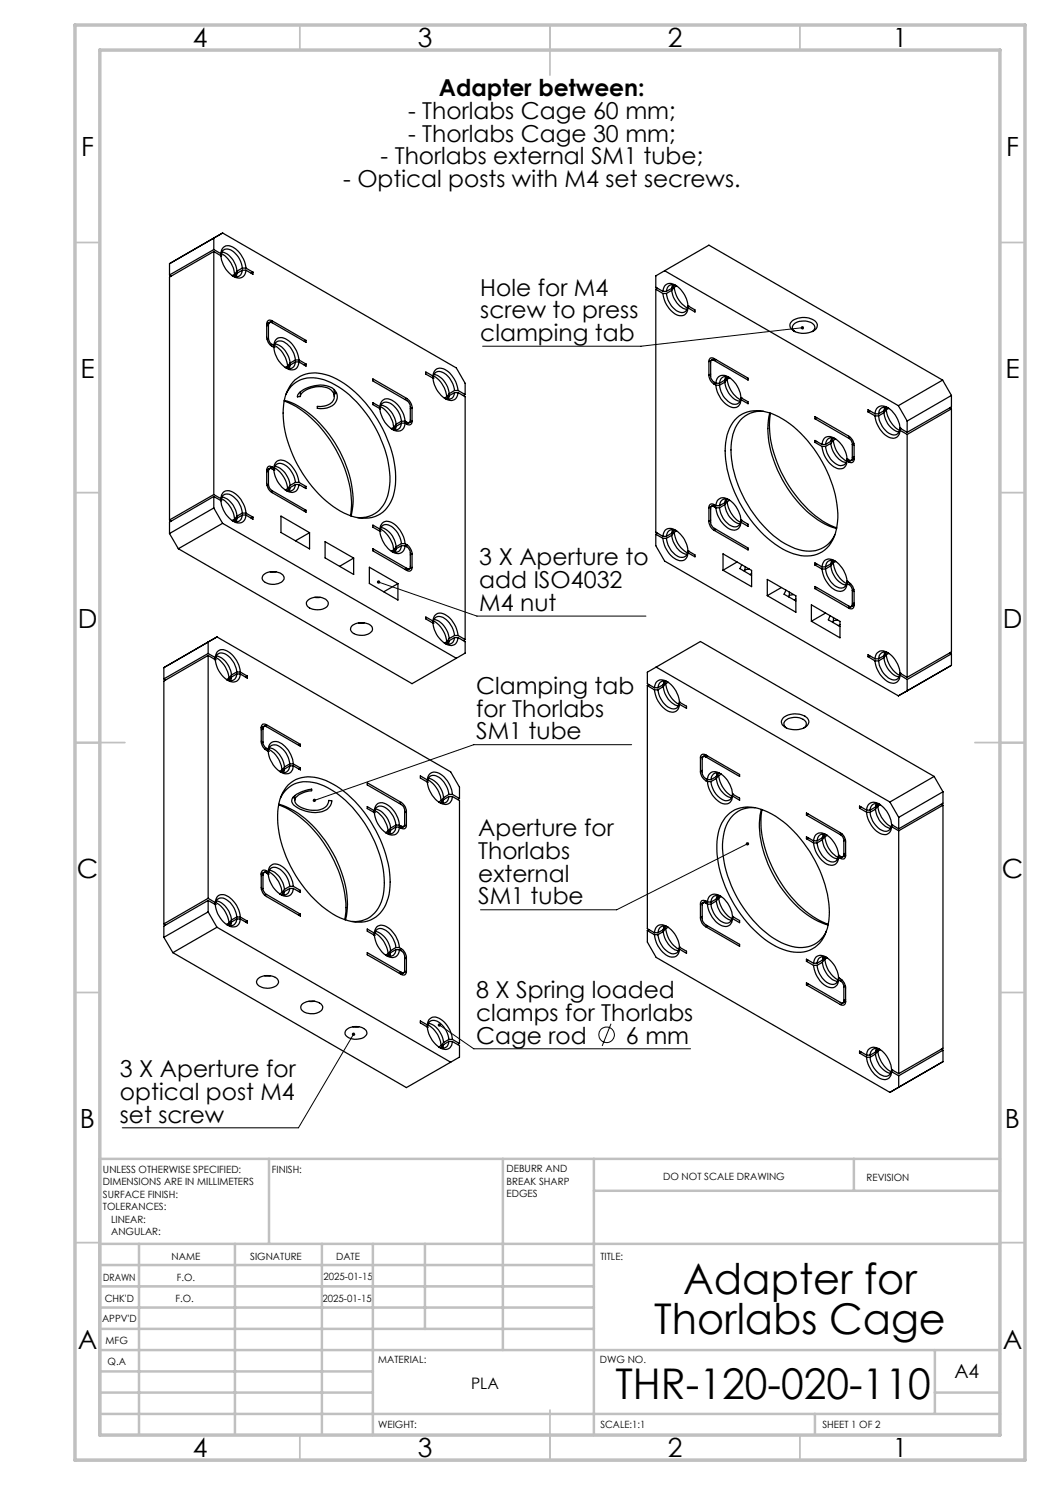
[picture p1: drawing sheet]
<svg xmlns="http://www.w3.org/2000/svg" width="210mm" height="297mm" viewBox="0 0 210 297" stroke-linecap="round" stroke-linejoin="round" font-family="sans-serif">
<g fill="none" stroke="#000" stroke-width=".25">
<path d="M33.9 55v-2.3l10.6-6.1 46.8 27 1.7 3.1v2.2M33.9 55l.4 .2M42.8 47.6v2.3M42.8 50.3v48.6M42.8 50.3l1.4 .8M42.8 49.9l1.4 .8M42.8 50.3l-8.9 5.1v48.6M42.8 49.9l-8.9 5.1M44.2 51.1a5.1 5.1 0 0 0 3.4 4.5 1.42 1.42 0 0 0 1.6-1.6M44.2 50.7a1.54 1.54 0 0 1 .9-1.5 1.54 1.54 0 0 1 1.7 .4 5.8 5.8 0 0 1 2.4 4M44.2 51.1h.1M44.2 51.1a1.33 1.33 0 0 1 .8-1.3 1.33 1.33 0 0 1 1.5 .4 4.8 4.8 0 0 1 2 3.4"/>
<path d="M44.2 50.7v.4M44.2 50.7a5.5 5.5 0 0 1 2.7 4.2M44.3 50.4a4.2 4.2 0 0 1 3.1 3.8M46.9 55.2v.1M46.9 55.2l-.1 .1M46.9 54.9l-.5 .2M47.4 54.6l-.2 .7M47.4 54.6l-.5 .6M47.4 54.2l-.5 .7M48.5 54a1.28 1.28 0 0 1-2 1.2M48.5 54h.7M48.5 54l-1.1 .6"/>
<path d="M48.5 53.6h.7M48.5 53.6l-1.1 .6M49.2 54l1.4 .9v-.5M49.2 53.6l1.4 .8M50.6 54.4l-.4 .2M131.2 57.9v48.5l1.4 .9M131.2 57.9l1.4 .8M131.5 57.6l-.3 .3M132.6 58.7a5.2 5.2 0 0 0 3.4 4.4 1.42 1.42 0 0 0 1.6-1.5M132.6 58.3a1.54 1.54 0 0 1 .9-1.5 1.54 1.54 0 0 1 1.8 .3 5.4 5.4 0 0 1 2.3 4.1M132.6 58.3l-1.4-.8v-2.3l10.6-6.2 46.7 27M132.6 58.3h.7"/>
<path d="M132.6 58.7h.7M132.9 54.1l46.8 27M133.3 58.7a4.3 4.3 0 0 0 3 3.8 1.19 1.19 0 0 0 1.3-1.3M134.3 58.1a4.3 4.3 0 0 0 3 3.8h.1M134.3 57.7l-1 .6M134.3 58.1l-1 .6M134.5 56.9l-.2 .8M134.8 57.5a5.3 5.3 0 0 0 2.7 4.1M134.8 57l-.5 .7M134.8 57.5l-.5 .6M134.9 57h-.1M135.3 57.1a1.25 1.25 0 0 0-1.4 0 1.25 1.25 0 0 0-.6 1.2"/>
<path d="M135.3 57.2l-.5 .3M53.3 64.8v2.6a2.36 2.36 0 0 0 1.5 2.1M53.7 65a.46 .46 0 0 1 .2-.5 .46 .46 0 0 1 .5 .1l6.8 3.9v-.4M53.7 67.7a1.52 1.52 0 0 0 .7 1.2M53.7 65v2.7M53.7 67.7l-.3 .1M53.7 65l-.4 .2M53.9 64.5l-.6 .3M54.4 64.2a.66 .66 0 0 0-.7-.1 .66 .66 0 0 0-.4 .7M54.4 64.2l6.8 3.9M54.4 68.9l.4 .2M54.4 68.9l-.3 .2"/>
<path d="M54.4 64.2l-1.1 .6M54.8 69.5a5.1 5.1 0 0 0 3.4 4.5 1.42 1.42 0 0 0 1.6-1.6M54.8 69.1a1.45 1.45 0 0 1 .7-1.4 1.45 1.45 0 0 1 1.6 .1 5.5 5.5 0 0 1 2.7 4.2M54.8 69.5h.1M54.8 69.5a1.31 1.31 0 0 1 .8-1.3 1.31 1.31 0 0 1 1.5 .4 4.8 4.8 0 0 1 2 3.4M54.8 69.1v.4M54.9 69.1a5.3 5.3 0 0 1 2.6 4.1M55 68.8a4.2 4.2 0 0 1 3 3.8M57.2 78.8a5.6 5.6 0 0 1 6.9-3 18 18 0 0 1 9.7 7.7 22.1 22.1 0 0 1 4.1 13.5 6.5 6.5 0 0 1-4.1 6.3l-1.2 .2h-1.2M57.5 73.6v.1M57.5 73.6l-.1 .1M57.5 73.2l-.5 .3"/>
<path d="M58 73l-.2 .7M58 73l-.5 .6M58 72.6l-.5 .6M59 76a6.9 6.9 0 0 1 7.6-.5 23.8 23.8 0 0 1 11.5 14.1 16 16 0 0 1 .3 10.2 6.1 6.1 0 0 1-8.1 3.4 21.3 21.3 0 0 1-10.8-10.3 19.7 19.7 0 0 1-2.5-13.5l.8-1.9zM59.1 72.4a1.26 1.26 0 0 1-.6 1.2 1.26 1.26 0 0 1-1.4-.1M59.1 72.4h.7M59.1 72.4l-1.1 .6M59.1 72h.7M59.1 72l-1.1 .6M59.8 78.7a6.3 6.3 0 0 1 6.6-1.2 2.17 2.17 0 0 1 1 2.4 2.17 2.17 0 0 1-2 1.7l-1.9 .1v-.4a3 3 0 0 0 3.3-1.5 2.01 2.01 0 0 0-1.9-2.4 4.9 4.9 0 0 0-4.8 1.6v.3l-.6 .1zM59.8 72.4l1.4 .8v-.4M59.8 72l1.4 .8"/>
<path d="M60.1 78.3v1M61.2 68.1l-.3 .2M61.2 72.8l-.3 .2M66.9 77.9v1.4M67.2 78.5l-.3 .4M81.4 79.7a2.48 2.48 0 0 1 1 1.9M81.4 79.7l-6.8-3.9v.4l6.8 3.9a1.6 1.6 0 0 1 .7 1.2v2.7a.44 .44 0 0 1-.3 .5 .44 .44 0 0 1-.4 0M81.4 79.7l-.4 .2M86.6 75.2a1.53 1.53 0 0 1 .9-1.5 1.53 1.53 0 0 1 1.8 .4 5.8 5.8 0 0 1 2.3 4M86.6 75.6a5.1 5.1 0 0 0 3.4 4.5 1.42 1.42 0 0 0 1.6-1.6M86.6 75.6h.1M86.6 75.6a1.31 1.31 0 0 1 .8-1.3 1.31 1.31 0 0 1 1.5 .4 5 5 0 0 1 2 3.4"/>
<path d="M86.6 75.2l-1.4-.8v.4l1.4 .8M86.6 75.2v.4M86.7 75.2a5.3 5.3 0 0 1 2.7 4.1M86.8 74.9a4.2 4.2 0 0 1 3.1 3.8M89.4 79.8h-.1M89.4 79.3l-.5 .3M89.9 79.1l-.3 .8M89.9 79.1l-.5 .7M89.9 78.7l-.5 .6M90.9 78.5a1.27 1.27 0 0 1-.6 1.2 1.27 1.27 0 0 1-1.4 0M90.9 78.5l-1 .6M90.9 78.5h.7"/>
<path d="M90.9 78.1h.7M90.9 78.1l-1 .6M91.6 78.5l1.4 .8v48.6M91.6 78.1l1.4 .8M93 78.9l-.3 .2M137.6 61.2h.1M137.6 61.2l1.4 .8v.4l-1.4-.8M137.6 61.2v.4M141.8 75a2.11 2.11 0 0 0 1 1.8M141.8 72.3v2.7M142.1 74.8l-.3 .2M142.8 72.1a.44 .44 0 0 0-.5 0 .44 .44 0 0 0-.2 .4v2.7a1.69 1.69 0 0 0 1.1 1.5"/>
<path d="M142.8 71.7a.63 .63 0 0 0-.7-.1 .63 .63 0 0 0-.3 .7M142.8 71.7l6.8 3.9v.4l-6.8-3.9M142.8 76.8l.4 .2M142.8 71.7l-1 .6M142.9 71.8l-.6 .3M143.2 77a5.1 5.1 0 0 0 3.4 4.5 1.42 1.42 0 0 0 1.6-1.6M143.2 76.7a1.54 1.54 0 0 1 .9-1.6 1.54 1.54 0 0 1 1.8 .4 5.7 5.7 0 0 1 2.3 4M143.2 76.7h.7M143.2 77h.7M143.2 71.9l-.4 .2M143.2 76.7l-.4 .1M143.9 77a4.2 4.2 0 0 0 3 3.9l.6-.1 .4-.3 .3-1"/>
<path d="M145 76.4a4.3 4.3 0 0 0 3 3.9M145 76l-1.1 .7M145 76.4l-1.1 .6M145.1 75.3l-.1 .7M145.5 75.8a5.3 5.3 0 0 0 2.6 4.2M145.5 75.3v.1M145.5 75.4l-.5 .6M145.5 75.8l-.5 .6M145.5 75.4h.1M145.9 75.5a1.24 1.24 0 0 0-1.4-.1 1.24 1.24 0 0 0-.6 1.3M145.9 75.6l-.4 .2M148.2 79.5h.1"/>
<path d="M148.2 79.5l1.4 .9v.3l-1.4-.8M148.2 79.5v.4M158.3 64.3a3.8 3.8 0 0 1 5 .2 1.23 1.23 0 0 1-.9 1.8 3.7 3.7 0 0 1-4.3-.8l-.1-.2a.96 .96 0 0 1 .3-1zM159 66.3a.97 .97 0 0 1-.5-1 .97 .97 0 0 1 .7-.8 3.2 3.2 0 0 1 3.6 .5 .94 .94 0 0 1-.3 1.3M188.5 76l-8.8 5.1M188.5 76l1.8 3.1M190.3 79.1l-8.9 5.1M190.3 79.1v2.3l-8.9 5.1M42.8 99.3v2.3M42.8 99.3l1.4 .8M42.8 98.9l1.4 .8M42.8 99.3l-8.9 5.1v2.3"/>
<path d="M42.8 98.9l-8.9 5.1M44.2 99.7a1.46 1.46 0 0 1 .7-1.4 1.46 1.46 0 0 1 1.6 .1 5.3 5.3 0 0 1 2.7 4.2M44.2 99.7v.4M44.2 99.7a5.3 5.3 0 0 1 2.7 4.1M44.3 99.4a4.2 4.2 0 0 1 3.1 3.8M53.3 94v2.7a2.25 2.25 0 0 0 1.1 1.8l6.8 3.9v-.3M53.7 96.9a1.52 1.52 0 0 0 .7 1.2M53.7 94.2v2.7M53.7 96.9l-.3 .2M53.7 94.2l-.4 .2M53.9 93.7l-.6 .4M54.4 93.4a.67 .67 0 0 0-.7-.1 .67 .67 0 0 0-.4 .7"/>
<path d="M54.4 93.4l.4 .2M54.4 98.1l6.8 4M54.4 98.1l-.3 .2M54.4 93.4l-1.1 .6M54.8 94a5.1 5.1 0 0 0 3.4 4.5 1.42 1.42 0 0 0 1.6-1.6M54.8 93.6a1.53 1.53 0 0 1 .9-1.5 1.53 1.53 0 0 1 1.8 .4 5.8 5.8 0 0 1 2.3 4M54.8 94l-.4-.2a.44 .44 0 0 0-.5-.1 .44 .44 0 0 0-.2 .5M54.8 94h.1M54.8 94a1.31 1.31 0 0 1 .8-1.3 1.31 1.31 0 0 1 1.5 .4 5 5 0 0 1 2 3.4M54.8 93.6v.4M54.9 93.6a5.5 5.5 0 0 1 2.6 4.1M55 93.3a4.2 4.2 0 0 1 3 3.8"/>
<path d="M56.8 80.2a21.4 21.4 0 0 1 10.9 10.7 19.6 19.6 0 0 1 2.4 12.2M56.9 80.1a17.3 17.3 0 0 1 8.9 6.8 22.3 22.3 0 0 1 4.8 14.4l-.4 1.9M57.5 98.1v.1M57.5 98.1l-.1 .1M57.5 97.7l-.5 .3M58 97.5l-.2 .7M58 97.5l-.5 .6M58 97.1l-.5 .6M59.1 96.9a1.28 1.28 0 0 1-2 1.1M59.1 96.9h.7M59.1 96.9l-1.1 .6M59.1 96.5h.7"/>
<path d="M59.1 96.5l-1.1 .6M59.8 96.9l1.4 .8v-.4M59.8 96.5l1.4 .8M61.2 97.3l-.3 .2M76 81.3a1.54 1.54 0 0 1 .9-1.5 1.54 1.54 0 0 1 1.8 .4 5.8 5.8 0 0 1 2.3 4M76 81.7a5.1 5.1 0 0 0 3.4 4.5 1.42 1.42 0 0 0 1.6-1.6M76 81.7a1.33 1.33 0 0 1 .8-1.2 1.33 1.33 0 0 1 1.5 .3 4.8 4.8 0 0 1 2 3.4M76 81.3l-1.4-.8v.4l1.4 .8M76 81.3v.5M76.1 81.3a5.3 5.3 0 0 1 2.6 4.2M76.2 81a4.2 4.2 0 0 1 3 3.8M78.7 85.9h.1"/>
<path d="M78.7 85.5l-.5 .2M79.2 85.3l-.1 .7M79.2 85.3l-.5 .6M79.2 84.8l-.5 .7M80.3 84.6a1.28 1.28 0 0 1-.6 1.2 1.28 1.28 0 0 1-1.4 0M80.3 84.6h.7M80.3 84.6l-1.1 .7M80.3 84.2h.7M80.3 84.2l-1.1 .6M81 84.6l.4 .2M81 84.2l.4 .3M81.4 84.5l-.4 .2"/>
<path d="M81.8 84.5l-.5 .3M82.4 84.2a.65 .65 0 0 1-.3 .7 .65 .65 0 0 1-.7-.1M82.4 81.6v2.6M82.4 84.2l-1 .6M82.4 81.6l-.3 .1M145.1 99.8l-.1 .7M145.5 99.8v.1M145.5 99.9l-.5 .6M145.5 99.9h.1M147.4 83.5a6.9 6.9 0 0 1 7.6-.5 23.5 23.5 0 0 1 11.2 13.2 16.4 16.4 0 0 1 .6 11.2 6 6 0 0 1-8.1 3.4 21.2 21.2 0 0 1-10.8-10.3 19.7 19.7 0 0 1-2.5-13.5l.8-1.9zM152.7 82.3a5.8 5.8 0 0 0-6.3 5.3 19.6 19.6 0 0 0 3.2 13.4 19.3 19.3 0 0 0 10.1 8.9 5.7 5.7 0 0 0 7.3-2.9M154 82.6a17.9 17.9 0 0 0 2 12.3 21 21 0 0 0 10.4 10.5l.9 .3"/>
<path d="M154.1 82.7a21.7 21.7 0 0 0 4.3 15.3 19.6 19.6 0 0 0 9 7.6M163 83.7v-.4l6.8 3.9a2.23 2.23 0 0 1 1 1.9v2.7M163 83.7l6.8 4M163 88.5v-.4l1.4 .8M163 88.5l1.4 .8M163.3 83.5l-.3 .2M163.3 88.3l-.3 .2M164.4 88.9a1.46 1.46 0 0 1 .7-1.4 1.46 1.46 0 0 1 1.6 .1 5.3 5.3 0 0 1 2.7 4.2M164.4 89.3a5.2 5.2 0 0 0 3.4 4.5 1.42 1.42 0 0 0 1.6-1.6M164.4 88.9h.7M164.4 89.3h.7M165.1 89.3a4.3 4.3 0 0 0 3 3.8h.3a1.24 1.24 0 0 0 1-1.3"/>
<path d="M166.2 88.7a4.3 4.3 0 0 0 3 3.8M166.2 88.3l-1.1 .6M166.2 88.7l-1.1 .6M166.4 87.6l-.2 .7M166.7 88.1a5.3 5.3 0 0 0 2.6 4.1M166.7 87.7l-.5 .6M166.7 88.1l-.5 .6M166.7 87.6v.1M166.8 87.6l-.1 .1M167.1 87.8a1.25 1.25 0 0 0-1.4-.1 1.25 1.25 0 0 0-.6 1.2M167.1 87.8l-.4 .3M169.4 91.8h.1"/>
<path d="M169.4 92.2l.4 .2M169.4 91.8v.4M169.8 87.7a1.38 1.38 0 0 1 .7 1.2M170.1 87.5l-.3 .2M170.5 91.6a.43 .43 0 0 1-.2 .4 .43 .43 0 0 1-.5 0l-.4-.2M170.5 88.9v2.7M170.8 88.7l-.3 .2M170.8 91.8a.64 .64 0 0 1-.3 .7 .64 .64 0 0 1-.7-.1M170.8 91.7l-.5 .3M170.8 91.4l-.3 .2M170.8 91.8l-1 .6M173.6 82.4v-.5l1.4 .9"/>
<path d="M173.6 82.4l1.4 .8M174 82.2l-.4 .2M175 82.8a1.54 1.54 0 0 1 1-1.6 1.54 1.54 0 0 1 1.7 .4 5.8 5.8 0 0 1 2.3 4.1M175 83.2a5.1 5.1 0 0 0 3.4 4.4 1.42 1.42 0 0 0 1.6-1.5M175 82.8h.7M175 83.2h.7M175.7 83.2a4.3 4.3 0 0 0 3 3.8 1.23 1.23 0 0 0 1.3-1.3M176.8 82.5a4.3 4.3 0 0 0 3 3.9M176.8 82.2l-1.1 .6M176.8 82.5l-1.1 .7M177 81.4l-.2 .8M177.3 81.9a5.3 5.3 0 0 0 2.7 4.2"/>
<path d="M177.3 81.6l-.5 .6M177.3 81.5v.1M177.3 81.9l-.5 .6M177.7 81.6a1.27 1.27 0 0 0-1.3 0 1.27 1.27 0 0 0-.7 1.2M177.8 81.7l-.5 .2M179.7 81.1l1.7 3.1M180 85.7h.1M180 85.7l1.4 .8M180 86.1l1.4 .8M180 85.7v.4M181.4 84.2v2.3M181.4 86.9v48.6"/>
<path d="M189.9 81.6l.4 .2M190.3 81.8v48.6l-8.9 5.1M190.3 81.8l-8.9 5.1M33.9 106.7l1.8 3M33.9 104l.4 .2M35.7 109.7l46.7 27 8.9-5M42.8 101.6l1.7 3.1M42.8 101.6l-8.9 5.1M44.2 100.1a5.1 5.1 0 0 0 3.4 4.5 1.42 1.42 0 0 0 1.6-1.6M44.2 100.1h.1M44.2 100.1a1.33 1.33 0 0 1 .8-1.3 1.33 1.33 0 0 1 1.5 .4 4.6 4.6 0 0 1 2 3.4M44.5 104.7l46.8 27"/>
<path d="M44.5 104.7l-8.8 5M46.9 104.2v.1M46.9 104.2l-.1 .1M46.9 103.8l-.5 .3M47.4 103.6l-.2 .7M47.4 103.6l-.5 .6M47.4 103.2l-.5 .6M48.5 103a1.26 1.26 0 0 1-.7 1.2 1.26 1.26 0 0 1-1.3-.1M48.5 103h.7M48.5 103l-1.1 .6M48.5 102.6h.7M48.5 102.6l-1.1 .6"/>
<path d="M49.2 103l1.4 .9v-.5M49.2 102.6l1.4 .8M50.6 103.4l-.4 .2M52.7 115a3.1 3.1 0 0 1 4 .2 1.15 1.15 0 0 1-1.1 1.5 2.79 2.79 0 0 1-3.1-.8v-.4zM54 114.4h1.2M56.2 103.2l5.7 3.3v3.3l-5.7-3.3zM61.2 102.1l-.3 .1M61.9 106.5l-2.8 1.7M62.9 119.5h1.2M65 108.3l5.7 3.3v3.3l-5.7-3.3zM70.7 111.6l-2.8 1.7M73.9 113.4l5.7 3.3v3.3l-5.7-3.3z"/>
<path d="M76 105.8a1.54 1.54 0 0 1 .9-1.5 1.54 1.54 0 0 1 1.8 .4 5.8 5.8 0 0 1 2.3 4M76 106.3a5.1 5.1 0 0 0 3.4 4.4 1.42 1.42 0 0 0 1.6-1.6M76 106.3h.1M76 106.3a1.33 1.33 0 0 1 .8-1.4 1.33 1.33 0 0 1 1.5 .4 4.8 4.8 0 0 1 2 3.4M76 105.8l-1.4-.8v.4l1.4 .9M76 105.8v.5M76.1 105.8a5.3 5.3 0 0 1 2.6 4.2M76.2 105.5a4.2 4.2 0 0 1 3 3.9M78.7 110.4h.1M78.7 110l-.5 .2M79.2 109.7l-.1 .8M79.2 109.7l-.5 .7"/>
<path d="M79.2 109.4l-.5 .6M79.6 116.7l-2.8 1.7M80.3 109.1a1.26 1.26 0 0 1-.6 1.2 1.26 1.26 0 0 1-1.4 0M80.3 109.1h.7M80.3 109.1l-1.1 .6M80.3 108.7h.7M80.3 108.7l-1.1 .7M81 109.1a1.66 1.66 0 0 1 1.1 1.5v2.7a.42 .42 0 0 1-.3 .4 .42 .42 0 0 1-.4 0M81 108.7l.4 .2M81.4 108.9a2.49 2.49 0 0 1 1 1.9M81.4 113.7l-6.8-4v.5l6.8 3.9M81.4 113.7l-.4 .2"/>
<path d="M81.4 108.9l-.4 .2M81.8 113.7l-.5 .3M82.4 113.5a.65 .65 0 0 1-.3 .7 .65 .65 0 0 1-.7-.1M82.4 110.8v2.7M82.4 113.5l-1 .6M82.4 110.8l-.3 .2M131.2 106.9v2.2l1.7 3.1 46.8 27M131.2 106.9l1.4 .8M131.5 106.6l-.3 .3M132.6 107.7a5.2 5.2 0 0 0 3.4 4.4 1.42 1.42 0 0 0 1.6-1.5M132.6 107.3a1.54 1.54 0 0 1 .9-1.6 1.54 1.54 0 0 1 1.8 .4 5.4 5.4 0 0 1 2.3 4.1M132.6 107.3h.7"/>
<path d="M132.6 107.7h.7M133.3 107.7a4.2 4.2 0 0 0 3 3.8h.3a1.24 1.24 0 0 0 1-1.3M134.3 107.1a4.2 4.2 0 0 0 3.1 3.8M134.3 106.6l-1 .7M134.3 107.1l-1 .6M134.5 105.9l-.2 .7M134.8 106.5a5.3 5.3 0 0 0 2.7 4.1M134.8 106l-.5 .6M134.8 106.5l-.5 .6M134.9 106h-.1M135.3 106.1a1.25 1.25 0 0 0-1.4 0 1.25 1.25 0 0 0-.6 1.2M135.3 106.2l-.5 .3"/>
<path d="M137.6 110.2h.1M137.6 110.2l1.4 .8v.4l-1.4-.8M137.6 110.2v.4M141.8 104.2a2.11 2.11 0 0 0 1 1.9M141.8 101.6v2.6M142.1 104l-.3 .2M142.8 100.9a.64 .64 0 0 0-.7-.1 .64 .64 0 0 0-.3 .8M142.8 101.3a.42 .42 0 0 0-.5 0 .42 .42 0 0 0-.2 .4v2.8a1.62 1.62 0 0 0 .7 1.2l6.8 3.9v.4l-6.8-3.9M142.8 100.9l.4 .2M142.8 101.3l.4 .3M142.8 100.9l-1 .7M142.9 101l-.6 .3"/>
<path d="M143.2 101.6a5.1 5.1 0 0 0 3.4 4.4 1.42 1.42 0 0 0 1.6-1.5M143.2 101.1a1.54 1.54 0 0 1 .9-1.5 1.54 1.54 0 0 1 1.8 .4 5.8 5.8 0 0 1 2.3 4M143.2 101.1h.7M143.2 101.6h.7M143.2 105.9l-.4 .2M143.2 101.1l-.4 .2M143.9 101.6a4.3 4.3 0 0 0 3 3.8 1.23 1.23 0 0 0 1.3-1.4M144.6 110.8l5.7 3.3v3.2l-5.7-3.3zM145 100.9a4.3 4.3 0 0 0 3 3.9M145 100.5l-1.1 .6M145 100.9l-1.1 .7M145.5 100.3a5.3 5.3 0 0 0 2.6 4.2"/>
<path d="M145.5 100.3l-.5 .6M145.9 100a1.24 1.24 0 0 0-1.4-.1 1.24 1.24 0 0 0-.6 1.2M145.9 100l-.4 .3M147.4 112.4l-2.8 1.6M148.2 104h.1M148.2 104l1.4 .8v.5l-1.4-.8M148.2 104v.5M148.3 113l-.3 .7 2.3 1.4M149 113.9l-.1 .4M149 113.3v.6M149.9 113.8l-.9 .1M150.3 114.7l-.3 .2"/>
<path d="M153.5 115.9l5.7 3.3v3.2l-5.7-3.3zM156.3 117.5l-2.8 1.6M157.2 118l-.4 .8 2.4 1.4M157.9 119.1l-.2 .3M157.9 118.4v.7M158.7 118.9l-.8 .2M159.2 119.8l-.3 .2M163 117.7v-.4l6.8 3.9a.41 .41 0 0 0 .5 .1 .41 .41 0 0 0 .2-.5M163 113v-.4l1.4 .8M163 117.7l6.8 3.9M163 113l1.4 .8M163.3 117.5l-.3 .2"/>
<path d="M163.3 112.8l-.3 .2M164.4 113.4a1.54 1.54 0 0 1 .9-1.5 1.54 1.54 0 0 1 1.8 .4 5.4 5.4 0 0 1 2.3 4M164.4 113.8a5.2 5.2 0 0 0 3.4 4.4 1.42 1.42 0 0 0 1.6-1.5M164.4 113.4h.7M164.4 113.8h.7M165.1 113.8a4.3 4.3 0 0 0 3 3.8 1.19 1.19 0 0 0 1.3-1.3M166.2 113.2a4.2 4.2 0 0 0 3 3.8M166.2 112.8l-1.1 .6M166.2 113.2l-1.1 .6M166.4 112l-.2 .8M166.7 112.6a5.3 5.3 0 0 0 2.6 4.1M166.7 112.2l-.5 .6"/>
<path d="M166.7 112.6l-.5 .6M166.7 112.1v.1M166.8 112.1l-.1 .1M167.1 112.3a1.28 1.28 0 0 0-2 1.1M167.1 112.3l-.4 .3M169.4 116.3a2.41 2.41 0 0 1 1.4 2v2.7M169.4 116.3h.1M169.4 116.7l.4 .2M169.4 116.3v.4M169.8 116.9a1.38 1.38 0 0 1 .7 1.2M170.1 116.7l-.3 .2M170.5 118.1v2.7"/>
<path d="M170.8 117.9l-.3 .2M32.8 133.5l10.6-6.1 46.7 27 1.8 3v2.3M32.8 133.5v2.3M32.8 135.8l.3 .2M34.6 132.5l-1.8 1M41.6 131.1l1.4 .8M41.6 130.7l1.4 .8M41.6 128.4v2.3M41.6 131.1v48.6M41.6 131.1l-8.8 5.1v48.6M41.6 130.7l-8.8 5.1M43 131.9a5.2 5.2 0 0 0 3.4 4.5 1.42 1.42 0 0 0 1.6-1.6"/>
<path d="M43 131.5a1.54 1.54 0 0 1 1-1.5 1.54 1.54 0 0 1 1.7 .4 5.4 5.4 0 0 1 2.3 4M43 131.9h.1M43 131.9a1.34 1.34 0 0 1 .9-1.3 1.34 1.34 0 0 1 1.5 .4 4.8 4.8 0 0 1 1.9 3.4M43 131.5v.4M43.1 131.5a5.3 5.3 0 0 1 2.7 4.1M43.3 131.2a4.1 4.1 0 0 1 3 3.8M45.8 136v.1M45.8 136l-.1 .1M45.8 135.6l-.5 .3M46.3 135.4l-.2 .7M46.3 135.4l-.5 .6M46.3 135l-.5 .6"/>
<path d="M47.3 134.8a1.26 1.26 0 0 1-.6 1.2 1.26 1.26 0 0 1-1.3 0M47.3 134.8h.7M47.3 134.8l-1 .6M47.3 134.4h.7M47.3 134.4l-1 .6M48 134.8l1.5 .8v-.4M48 134.4l1.5 .8M49.5 135.2l-.4 .2M61.5 120.1a2.95 2.95 0 0 1 4 .2 1.15 1.15 0 0 1-1 1.5 2.79 2.79 0 0 1-3.2-.8 .71 .71 0 0 1 .2-.9zM70.6 125a3.2 3.2 0 0 1 3.8 .4 1.15 1.15 0 0 1-1.1 1.5 2.79 2.79 0 0 1-3.1-.8v-.7zM71.7 124.6h1.2M86.6 124.2a1.53 1.53 0 0 1 .9-1.5 1.53 1.53 0 0 1 1.8 .4 5.8 5.8 0 0 1 2.3 4"/>
<path d="M86.6 124.6a5.1 5.1 0 0 0 3.4 4.5 1.42 1.42 0 0 0 1.6-1.6M86.6 124.6h.1M86.6 124.6a1.31 1.31 0 0 1 .8-1.3 1.31 1.31 0 0 1 1.5 .4 5 5 0 0 1 2 3.4M86.6 124.2l-1.4-.8v.4l1.4 .8M86.6 124.2v.4M86.7 124.2a5.5 5.5 0 0 1 2.7 4.1M86.8 123.9a4.2 4.2 0 0 1 3.1 3.8M89.4 128.7l-.1 .1M89.4 128.3l-.5 .3M89.9 128.1l-.3 .7M89.9 128.1l-.5 .6M89.9 127.7l-.5 .6"/>
<path d="M90.9 127.5a1.3 1.3 0 0 1-2 1.2M90.9 127.5h.7M90.9 127.5l-1 .6M90.9 127.1h.7M90.9 127.1l-1 .6M91.6 127.5l1.4 .8v2.3l-1.7 1.1M91.6 127.1l1.4 .8M93 127.9l-.3 .2M129.5 137.1l1.4 .9M129.5 137.1v48.6l1.4 .8M129.8 136.9l-.3 .2M130.9 138a5.2 5.2 0 0 0 3.4 4.4 1.42 1.42 0 0 0 1.6-1.5"/>
<path d="M130.9 137.5a1.54 1.54 0 0 1 .9-1.5 1.54 1.54 0 0 1 1.8 .4 5.4 5.4 0 0 1 2.3 4M130.9 137.5l-1.4-.8v-2.3l10.6-6.1 46.7 27M130.9 137.5h.7M130.9 138h.7M131.2 133.4l46.8 27M131.6 138a4.3 4.3 0 0 0 3 3.8 1.19 1.19 0 0 0 1.3-1.4M132.6 137.3a4.2 4.2 0 0 0 3.1 3.9M132.6 136.9l-1 .6M132.6 137.3l-1 .7M132.9 136.2l-.3 .7M133.1 136.7a5.3 5.3 0 0 0 2.7 4.2M133.1 136.3l-.5 .6"/>
<path d="M133.1 136.7l-.5 .6M133.2 136.3h-.1M133.6 136.4a1.25 1.25 0 0 0-1.4-.1 1.25 1.25 0 0 0-.6 1.2M133.6 136.5l-.5 .2M162.3 121l5.7 3.3v3.3l-5.7-3.4zM165.1 122.6l-2.8 1.6M166 123.2l-.3 .8 2.3 1.3M166.7 124.1l-.2 .4M166.7 123.5v.6M167.5 124l-.8 .1M168 124.9l-.3 .2M170.8 121a.64 .64 0 0 1-.3 .7 .64 .64 0 0 1-.7-.1"/>
<path d="M170.8 121l-.5 .3M170.8 120.6l-.3 .2M170.8 121l-1 .6M173.6 131.3v-.4l1.4 .9M173.6 131.3l1.4 .9M174 131.2l-.4 .1M175 131.8a1.54 1.54 0 0 1 1-1.6 1.54 1.54 0 0 1 1.7 .4 5.8 5.8 0 0 1 2.3 4.1M175 132.2a5.1 5.1 0 0 0 3.4 4.4 1.42 1.42 0 0 0 1.6-1.6M175 131.8h.7M175 132.2h.7M175.7 132.2a4.3 4.3 0 0 0 3 3.8 1.23 1.23 0 0 0 1.3-1.3M176.8 131.5a4.3 4.3 0 0 0 3 3.9"/>
<path d="M176.8 131.2l-1.1 .6M176.8 131.5l-1.1 .7M177 130.4l-.2 .8M177.3 130.9a5.3 5.3 0 0 0 2.7 4.2M177.3 130.5h.1M177.3 130.5l-.5 .7M177.3 130.9l-.5 .6M177.7 130.6a1.24 1.24 0 0 0-1.4-.1 1.24 1.24 0 0 0-.6 1.3M177.8 130.7l-.5 .2M180 134.7h.1M180 134.7l1.4 .8M180 135l1.4 .9"/>
<path d="M180 134.7v.3M181.4 135.9v2.3M181.4 138.2l-1.7 1M189.9 130.6l.4 .2M190.3 130.8v2.3M190.3 130.8l-8.9 5.1M190.3 133.1l-8.9 5.1M190.3 133.1l-10.6 6.1M52.2 145.6v2.6a2.23 2.23 0 0 0 1.5 2.1M52.6 145.8a.44 .44 0 0 1 .2-.5 .44 .44 0 0 1 .5 0l6.8 4v-.4M52.6 148.4a1.6 1.6 0 0 0 .7 1.3M52.6 145.8v2.6"/>
<path d="M52.6 148.4l-.3 .2M52.6 145.8l-.4 .2M52.8 145.3l-.6 .3M53.3 145a.63 .63 0 0 0-.8-.2 .63 .63 0 0 0-.3 .8M53.3 145l6.8 3.9M53.3 149.7l.4 .2M53.3 149.7l-.3 .2M53.3 145l-1.1 .6M53.7 150.3a5.1 5.1 0 0 0 3.3 4.5 1.42 1.42 0 0 0 1.7-1.6M53.7 149.9a1.54 1.54 0 0 1 .9-1.5 1.54 1.54 0 0 1 1.7 .3 5.7 5.7 0 0 1 2.4 4.1M53.7 150.3h.1M53.7 150.3a1.33 1.33 0 0 1 .8-1.3 1.33 1.33 0 0 1 1.5 .4 4.6 4.6 0 0 1 2 3.4"/>
<path d="M53.7 149.9v.4M53.7 149.9a5.3 5.3 0 0 1 2.7 4.1M53.8 149.6a4.2 4.2 0 0 1 3.1 3.8M56.1 159.6a5.7 5.7 0 0 1 7.2-3 19.1 19.1 0 0 1 10.2 9 20.2 20.2 0 0 1 3.2 13.4 5.9 5.9 0 0 1-6.4 5.3M56.4 154.4v.1M56.4 154.4h-.1M56.4 154l-.5 .3M56.9 153.8l-.2 .7M56.9 153.8l-.5 .6M56.9 153.4l-.5 .6M57.6 157a6.7 6.7 0 0 1 7.5-.9 22.6 22.6 0 0 1 11 11.9 18.3 18.3 0 0 1 1.5 11.6 6.1 6.1 0 0 1-8.1 4.5 19.7 19.7 0 0 1-10.4-9 20.7 20.7 0 0 1-3.3-14.5l.7-2zM58 153.2a1.26 1.26 0 0 1-.7 1.2 1.26 1.26 0 0 1-1.3-.1"/>
<path d="M58 153.2h.7M58 153.2l-1.1 .6M58 152.8h.7M58 152.8l-1.1 .6M58.6 159.4l.3 .3M58.7 153.2l1.4 .8v-.4M58.7 152.8l1.4 .8M58.9 159.1v1M59 159.1l2-1 1.3-.3v.3a4.3 4.3 0 0 0-3.3 1.7 1.34 1.34 0 0 0 1 1.6 5.2 5.2 0 0 0 5 .1 1.93 1.93 0 0 0 .8-1.4l.6 .1a2.6 2.6 0 0 1-2.7 2.3 6.2 6.2 0 0 1-5.2-1.8 1.11 1.11 0 0 1 .5-1.6zM60.1 148.9l-.4 .1M60.1 153.6l-.4 .2M85.5 156a1.54 1.54 0 0 1 .9-1.5 1.54 1.54 0 0 1 1.8 .4 5.8 5.8 0 0 1 2.3 4"/>
<path d="M85.5 156.4a5.1 5.1 0 0 0 3.4 4.5 1.42 1.42 0 0 0 1.6-1.6M85.5 156.4h.1M85.5 156.4a1.33 1.33 0 0 1 .8-1.3 1.33 1.33 0 0 1 1.5 .4 5.2 5.2 0 0 1 2 3.4M85.5 156l-1.4-.8v.4l1.4 .8M85.5 156v.4M85.5 156a5.5 5.5 0 0 1 2.7 4.1M85.7 155.7a4.2 4.2 0 0 1 3 3.8M88.7 159.9l-.2 .8M88.7 159.9l-.5 .6M88.7 159.5l-.5 .6M89.8 159.3a1.26 1.26 0 0 1-.6 1.2 1.26 1.26 0 0 1-1.4-.1M89.8 159.3h.7"/>
<path d="M89.8 159.3l-1.1 .6M89.8 158.9h.7M89.8 158.9l-1.1 .6M90.5 159.3l1.4 .8v48.6M90.5 158.9l1.4 .8M91.9 159.7l-.4 .2M135.9 140.4h.1M135.9 140.4l1.4 .8v.5l-1.4-.8M135.9 140.4v.5M140.1 154.3a2.23 2.23 0 0 0 1 1.8M140.1 151.6v2.7M140.4 154.1l-.3 .2"/>
<path d="M141.1 151.4a.44 .44 0 0 0-.5-.1 .44 .44 0 0 0-.2 .5v2.7a1.69 1.69 0 0 0 1.1 1.4M141.1 151a.64 .64 0 0 0-.7-.1 .64 .64 0 0 0-.3 .7M141.1 151l6.8 3.9v.4l-6.8-3.9M141.1 156.1l.4 .2M141.1 151l-1 .6M141.2 151l-.5 .3M141.5 156.3a5.1 5.1 0 0 0 3.4 4.5 1.42 1.42 0 0 0 1.6-1.6M141.5 155.9a1.46 1.46 0 0 1 .7-1.4 1.46 1.46 0 0 1 1.6 .1 5.3 5.3 0 0 1 2.7 4.2M141.5 155.9h.7M141.5 156.3h.7M141.5 151.2l-.4 .2M141.5 155.9l-.4 .2"/>
<path d="M142.2 156.3a4.3 4.3 0 0 0 3 3.9l.3-.1a1.24 1.24 0 0 0 1-1.3M143.3 155.7a4.3 4.3 0 0 0 3 3.8M143.3 155.3l-1.1 .6M143.3 155.7l-1.1 .6M143.4 154.6l-.1 .7M143.8 155.1a5.3 5.3 0 0 0 2.6 4.1M143.8 154.6v.1M143.8 154.7l-.5 .6M143.8 155.1l-.5 .6M143.8 154.7h.1M144.2 154.8a1.24 1.24 0 0 0-1.4-.1 1.24 1.24 0 0 0-.6 1.2M144.3 154.8l-.5 .3"/>
<path d="M146.5 158.8h.1M146.5 158.8l1.4 .8v.5l-1.4-.9M146.5 158.8v.4M156.7 143.5a4 4 0 0 1 4.8 .1 1.31 1.31 0 0 1-1 2.1 3.5 3.5 0 0 1-4.1-1 1.01 1.01 0 0 1 .3-1.2zM157.3 145.6a1.01 1.01 0 0 1-.5-1.1 1.01 1.01 0 0 1 .9-.8 3.1 3.1 0 0 1 3.5 .8v.6l-.4 .5M186.8 155.3l-8.8 5.1M186.8 155.3l1.8 3.1M188.6 158.4l-8.9 5.1M188.6 158.4v2.3l-8.9 5.1M41.6 179.7l1.4 .8M41.6 179.7l-8.8 5.1M52.2 174.8v2.7a2.11 2.11 0 0 0 1.1 1.8l6.8 3.9v-.4"/>
<path d="M52.6 177.7a1.62 1.62 0 0 0 .7 1.2M52.6 175v2.7M52.6 177.7l-.3 .2M52.6 175l-.4 .2M52.8 174.5l-.6 .4M53.3 174.2a.64 .64 0 0 0-.8-.1 .64 .64 0 0 0-.3 .7M53.3 174.2l.4 .2M53.3 178.9l6.8 3.9M53.3 178.9l-.3 .2M53.3 174.2l-1.1 .6M53.7 174.8a5.1 5.1 0 0 0 3.3 4.4 1.42 1.42 0 0 0 1.7-1.5M53.7 174.4a1.54 1.54 0 0 1 .9-1.5 1.54 1.54 0 0 1 1.7 .3 5.8 5.8 0 0 1 2.4 4.1"/>
<path d="M53.7 174.8l-.4-.2a.42 .42 0 0 0-.5-.1 .42 .42 0 0 0-.2 .5M53.7 174.8h.1M53.7 174.8a1.33 1.33 0 0 1 .8-1.3 1.33 1.33 0 0 1 1.5 .3 4.8 4.8 0 0 1 2 3.5M53.7 174.4v.4M53.7 174.3a5.5 5.5 0 0 1 2.7 4.2M53.8 174.1a4.2 4.2 0 0 1 3.1 3.8M55.7 160.9a17.6 17.6 0 0 1 9.3 7.2 22 22 0 0 1 4.4 14.4l-.3 1.5M55.7 161a21.1 21.1 0 0 1 10.6 10.2 20.3 20.3 0 0 1 2.7 12.7M56.4 178.9v.1M56.4 178.9l-.1 .1M56.4 178.5l-.5 .3M56.9 178.3l-.2 .7"/>
<path d="M56.9 178.3l-.5 .6M56.9 177.9l-.5 .6M58 177.7a1.28 1.28 0 0 1-2 1.1M58 177.7h.7M58 177.7l-1.1 .6M58 177.3h.7M58 177.3l-1.1 .6M58.7 177.7l1.4 .8v-.4M58.7 177.3l1.4 .8M60.1 178.1l-.4 .2M74.9 162.1a1.46 1.46 0 0 1 .7-1.4 1.46 1.46 0 0 1 1.6 .1 5.3 5.3 0 0 1 2.7 4.2M74.9 162.5a5.2 5.2 0 0 0 3.3 4.5 1.42 1.42 0 0 0 1.7-1.6"/>
<path d="M74.9 162.5h.1M74.9 162.5a1.34 1.34 0 0 1 .8-1.2 1.34 1.34 0 0 1 1.5 .3 4.8 4.8 0 0 1 2 3.4M74.9 162.1l-1.5-.8v.4l1.5 .8M74.9 162.1v.4M74.9 162.1a5.1 5.1 0 0 1 2.7 4.1M75.1 161.8a4.2 4.2 0 0 1 3 3.8M77.6 166.6v.1M77.6 166.6l-.1 .1M77.6 166.2l-.5 .3M78.1 166l-.2 .8M78.1 166l-.5 .6M78.1 165.6l-.5 .6"/>
<path d="M79.2 165.4a1.26 1.26 0 0 1-.7 1.2 1.26 1.26 0 0 1-1.3 0M79.2 165.4h.7M79.2 165.4l-1.1 .6M79.2 165h.7M79.2 165l-1.1 .6M79.9 165.4l.3 .2M79.9 165l.3 .2M80.2 160.5a2.23 2.23 0 0 1 1.1 1.8M80.2 160.5l-6.8-3.9v.4l6.8 3.9a1.38 1.38 0 0 1 .7 1.2v2.7a.43 .43 0 0 1-.2 .5 .43 .43 0 0 1-.5-.1M80.2 160.5l-.3 .2M80.2 165.2l-.3 .2M80.8 165.3l-.6 .3"/>
<path d="M81.3 165a.64 .64 0 0 1-.3 .7 .64 .64 0 0 1-.8-.1M81.3 162.3v2.7M81.3 165l-1.1 .6M81.3 162.3l-.4 .2M88.2 160.5v.1M88.2 160.5l-.1 .1M88.2 160.1l-.5 .3M143.3 179.8l-1.1 .6M143.4 179.1l-.1 .7M143.8 179.6a5.3 5.3 0 0 0 2.6 4.1M143.8 179.1v.1M143.8 179.2l-.5 .6"/>
<path d="M143.8 179.6l-.5 .6M144.2 179.3a1.27 1.27 0 0 0-1.4-.1 1.27 1.27 0 0 0-.6 1.2M144.3 179.3l-.5 .3M145.5 163.1a6.5 6.5 0 0 1 7.4-1 21.7 21.7 0 0 1 10.1 10.1 19.7 19.7 0 0 1 2.5 13.4 6.1 6.1 0 0 1-8.1 4.5 19.7 19.7 0 0 1-10.4-9 20.7 20.7 0 0 1-3.3-14.5l.7-2zM151 161.5a5.7 5.7 0 0 0-6.2 5 18.5 18.5 0 0 0 1.8 11.5 22.6 22.6 0 0 0 9.6 10.5 7.1 7.1 0 0 0 7.1 .1l1.3-1.3 .7-1.1M152.3 161.9a17.7 17.7 0 0 0 1.7 11.8 21.6 21.6 0 0 0 10.4 10.9l1.2 .4M152.4 161.9a21.1 21.1 0 0 0 3.4 14.1 20.4 20.4 0 0 0 9.9 8.9M161.3 163v-.4l6.8 3.9a2.11 2.11 0 0 1 1 1.9v2.7M161.3 167.7v-.3l1.4 .8M161.3 167.7l1.4 .9M161.3 163l6.8 3.9M161.6 162.8l-.3 .2"/>
<path d="M161.6 167.6l-.3 .1M162.7 168.2a1.54 1.54 0 0 1 .9-1.5 1.54 1.54 0 0 1 1.8 .3 5.4 5.4 0 0 1 2.3 4.1M162.7 168.6a5.2 5.2 0 0 0 3.4 4.4 1.42 1.42 0 0 0 1.6-1.5M162.7 168.2h.7M162.7 168.6h.7M163.4 168.6a4.3 4.3 0 0 0 3 3.8 1.19 1.19 0 0 0 1.3-1.3M164.5 168a4.3 4.3 0 0 0 3 3.8M164.5 167.6l-1.1 .6M164.5 168l-1.1 .6M164.7 166.8l-.2 .8M165 167.4a5.3 5.3 0 0 0 2.6 4.1M165 166.9h.1"/>
<path d="M165 166.9l-.5 .7M165 167.4l-.5 .6M165.1 166.9h-.1M165.4 167a1.25 1.25 0 0 0-1.4 0 1.25 1.25 0 0 0-.6 1.2M165.5 167.1l-.5 .3M167.7 171.1h.1M167.7 171.5l.4 .2M167.7 171.1v.4M168.1 166.9a1.38 1.38 0 0 1 .7 1.3M168.4 166.8l-.3 .1M168.8 170.8a.43 .43 0 0 1-.2 .5 .43 .43 0 0 1-.5 0l-.4-.2M168.8 168.2v2.6"/>
<path d="M169.1 168l-.3 .2M169.1 171.1a.63 .63 0 0 1-.3 .7 .63 .63 0 0 1-.7-.1M169.1 171l-.5 .3M169.1 170.6l-.3 .2M169.1 171.1l-1 .6M171.9 161.6v-.4l1.4 .8M171.9 161.6l1.4 .9M172.3 161.4l-.4 .2M173.3 162a1.54 1.54 0 0 1 1-1.5 1.54 1.54 0 0 1 1.7 .4 5.8 5.8 0 0 1 2.3 4M173.3 162.5a5.1 5.1 0 0 0 3.4 4.4 1.42 1.42 0 0 0 1.6-1.6M173.3 162h.7M173.3 162.5h.7"/>
<path d="M174 162.5a4.3 4.3 0 0 0 3 3.8 1.23 1.23 0 0 0 1.3-1.4M175.1 161.9a4.3 4.3 0 0 0 3 3.8M175.1 161.4l-1.1 .6M175.1 161.9l-1.1 .6M175.3 160.7l-.2 .7M175.6 161.2a5.5 5.5 0 0 0 2.7 4.2M175.6 160.8h.1M175.6 160.8l-.5 .6M175.6 161.2l-.5 .7M176 160.9a1.27 1.27 0 0 0-1.3-.1 1.27 1.27 0 0 0-.7 1.2M176.1 160.9l-.5 .3M178 160.4l1.7 3.1"/>
<path d="M178.3 164.9h.1M178.3 164.9l1.4 .9M178.3 165.3l1.4 .9M178.3 164.9v.4M179.7 163.5v2.3M179.7 166.2v48.5M188.2 160.9l.4 .1M188.6 161v48.7l-8.9 5M188.6 161l-8.9 5.2M32.8 187.5l1.8 3M32.8 184.8l.3 .2M34.6 190.5l46.7 27 8.8-5.1"/>
<path d="M41.6 182.4l-8.8 5.1M41.6 182.4l1.8 3.1M41.6 180.1v2.3M41.6 180.1l1.4 .8M41.6 180.1l-8.8 5.1v2.3M43 180.9a5.2 5.2 0 0 0 3.4 4.5 1.42 1.42 0 0 0 1.6-1.6M43 180.5a1.54 1.54 0 0 1 1-1.5 1.54 1.54 0 0 1 1.7 .3 5.4 5.4 0 0 1 2.3 4.1M43 180.9h.1M43 180.9a1.34 1.34 0 0 1 .9-1.3 1.34 1.34 0 0 1 1.5 .4 4.6 4.6 0 0 1 1.9 3.4M43 180.5v.4M43.1 180.5a5.1 5.1 0 0 1 2.7 4.1M43.3 180.2a4.1 4.1 0 0 1 3 3.8"/>
<path d="M43.4 185.5l-8.8 5M43.4 185.5l46.7 26.9M45.8 185v.1M45.8 185l-.1 .1M45.8 184.6l-.5 .3M46.3 184.4l-.2 .7M46.3 184.4l-.5 .6M46.3 184l-.5 .6M47.3 183.8a1.24 1.24 0 0 1-.6 1.2 1.24 1.24 0 0 1-1.3-.1M47.3 183.8h.7M47.3 183.8l-1 .6M47.3 183.4h.7"/>
<path d="M47.3 183.4l-1 .6M48 183.8l1.5 .8v-.4M48 183.4l1.5 .8M49.5 184.2l-.4 .2M51.5 195.9a3.1 3.1 0 0 1 4 0 1.07 1.07 0 0 1-.8 1.5 2.72 2.72 0 0 1-3.4-.8zM52.9 195.2h1.2M60.1 182.8l-.4 .2M74.9 186.6a1.54 1.54 0 0 1 .9-1.5 1.54 1.54 0 0 1 1.7 .4 5.4 5.4 0 0 1 2.4 4M74.9 187a5.2 5.2 0 0 0 3.3 4.5 1.42 1.42 0 0 0 1.7-1.6M74.9 187h.1M74.9 187a1.34 1.34 0 0 1 .8-1.3 1.34 1.34 0 0 1 1.5 .4 4.8 4.8 0 0 1 2 3.4M74.9 186.6l-1.5-.8v.4l1.5 .8"/>
<path d="M74.9 186.6v.4M74.9 186.6a5.1 5.1 0 0 1 2.7 4.1M75.1 186.3a4.2 4.2 0 0 1 3 3.8M77.6 191.1v.1M77.6 191.1l-.1 .1M77.6 190.7l-.5 .3M78.1 190.5l-.2 .8M78.1 190.5l-.5 .6M78.1 190.1l-.5 .6M79.2 189.9a1.24 1.24 0 0 1-.7 1.2 1.24 1.24 0 0 1-1.3 0M79.2 189.9h.7M79.2 189.9l-1.1 .6"/>
<path d="M79.2 189.5h.7M79.2 189.5l-1.1 .6M79.9 189.9a1.52 1.52 0 0 1 1 1.4v2.8a.41 .41 0 0 1-.2 .4 .41 .41 0 0 1-.5-.1M79.9 189.5l.3 .2M80.2 189.7a2.23 2.23 0 0 1 1.1 1.9M80.2 194.4l-6.8-3.9v.5l6.8 3.9M80.2 194.4l-.3 .3M80.2 189.7l-.3 .2M80.8 194.5l-.6 .3M81.3 194.3a.64 .64 0 0 1-.3 .7 .64 .64 0 0 1-.8-.1M81.3 191.6v2.7M81.3 194.3l-1.1 .6"/>
<path d="M81.3 191.6l-.4 .2M129.5 186.1v2.3l1.7 3.1 46.8 27 10.6-6.2v-2.3M129.5 186.1l1.4 .8M129.8 185.9l-.3 .2M130.9 186.9a5.2 5.2 0 0 0 3.4 4.5 1.42 1.42 0 0 0 1.6-1.6M130.9 186.5a1.46 1.46 0 0 1 .7-1.4 1.46 1.46 0 0 1 1.6 .1 5.3 5.3 0 0 1 2.7 4.2M130.9 186.5h.7M130.9 186.9h.7M131.6 186.9a4.3 4.3 0 0 0 3 3.9l.3-.1a1.24 1.24 0 0 0 1-1.3M132.6 186.3a4.3 4.3 0 0 0 3 3.8h.1M132.6 185.9l-1 .6M132.6 186.3l-1 .6"/>
<path d="M132.9 185.2l-.3 .7M133.1 185.7a5.3 5.3 0 0 0 2.7 4.2M133.1 185.3l-.5 .6M133.1 185.7l-.5 .6M133.2 185.2l-.1 .1M133.2 185.3h-.1M133.6 185.4a1.25 1.25 0 0 0-1.4-.1 1.25 1.25 0 0 0-.6 1.2M133.6 185.5l-.5 .2M135.9 189.4h.1M135.9 189.4l1.4 .8v.5l-1.4-.9M135.9 189.4v.4M140.1 183.5a2.11 2.11 0 0 0 1 1.8"/>
<path d="M140.1 180.8v2.7M140.4 183.3l-.3 .2M141.1 180.2a.64 .64 0 0 0-.7-.1 .64 .64 0 0 0-.3 .7M141.1 180.6a.44 .44 0 0 0-.4 0 .44 .44 0 0 0-.3 .4v2.7a1.6 1.6 0 0 0 .7 1.3l6.8 3.9v.4l-6.8-4M141.1 180.2l.4 .2M141.1 180.6l.4 .2M141.1 180.2l-1 .6M141.2 180.2l-.5 .4M141.5 180.8a5.1 5.1 0 0 0 3.4 4.5 1.42 1.42 0 0 0 1.6-1.6M141.5 180.4a1.54 1.54 0 0 1 .9-1.5 1.54 1.54 0 0 1 1.8 .4 5.8 5.8 0 0 1 2.3 4M141.5 180.4h.7M141.5 180.8h.7"/>
<path d="M141.5 185.1l-.4 .2M141.5 180.4l-.4 .2M142.2 180.8a4.3 4.3 0 0 0 3 3.8 1.23 1.23 0 0 0 1.3-1.3M143.3 180.2a4.3 4.3 0 0 0 3 3.8M143.3 180.2l-1.1 .6M146.5 183.3h.1M146.5 183.3l1.4 .8v.4l-1.4-.8M146.5 183.3v.4M161.3 197v-.4l6.8 3.9a.41 .41 0 0 0 .5 .1 .41 .41 0 0 0 .2-.5M161.3 197l6.8 3.9M161.3 192.3v-.5l1.4 .8M161.3 192.3l1.4 .8"/>
<path d="M161.6 196.8l-.3 .2M161.6 192l-.3 .3M162.7 192.6a1.54 1.54 0 0 1 .9-1.5 1.54 1.54 0 0 1 1.8 .4 5.4 5.4 0 0 1 2.3 4M162.7 193.1a5.2 5.2 0 0 0 3.4 4.4 1.42 1.42 0 0 0 1.6-1.5M162.7 192.6h.7M162.7 193.1h.7M163.4 193.1a4.3 4.3 0 0 0 3 3.8 1.19 1.19 0 0 0 1.3-1.4M164.5 192.5a4.2 4.2 0 0 0 3 3.8M164.5 192l-1.1 .6M164.5 192.5l-1.1 .6M164.7 191.3l-.2 .7M165 191.8a5.5 5.5 0 0 0 2.6 4.2"/>
<path d="M165 191.4h.1M165 191.4l-.5 .6M165 191.8l-.5 .7M165.1 191.4h-.1M165.4 191.5a1.28 1.28 0 0 0-2 1.1M165.5 191.6l-.5 .2M167.7 195.5a2.41 2.41 0 0 1 1.4 2.1v2.7M167.7 195.5h.1M167.7 196l.4 .2M167.7 195.5v.5M168.1 196.2a1.38 1.38 0 0 1 .7 1.2M168.4 196l-.3 .2"/>
<path d="M168.8 197.4v2.7M169.1 197.2l-.3 .2M169.1 199.9l-.3 .2M60.5 200.8a2.98 2.98 0 0 1 4 .4 1.28 1.28 0 0 1-1.3 1.5 2.57 2.57 0 0 1-3-1v-.5zM61.8 200.3h1.1M69.3 205.9a2.97 2.97 0 0 1 4 .4 1.28 1.28 0 0 1-1.3 1.4 2.63 2.63 0 0 1-3-.9v-.5zM70.6 205.3h1.2M85.5 205a1.54 1.54 0 0 1 .9-1.5 1.54 1.54 0 0 1 1.8 .4 5.8 5.8 0 0 1 2.3 4M85.5 205.4a5.1 5.1 0 0 0 3.4 4.5 1.42 1.42 0 0 0 1.6-1.6M85.5 205.4h.1M85.5 205.4a1.33 1.33 0 0 1 .8-1.3 1.33 1.33 0 0 1 1.5 .4 5.2 5.2 0 0 1 2 3.4M85.5 205l-1.4-.8v.4l1.4 .8"/>
<path d="M85.5 205v.4M85.5 205a5.5 5.5 0 0 1 2.7 4.1M85.7 204.7a4.2 4.2 0 0 1 3 3.8M88.2 209.5v.1M88.2 209.5l-.1 .1M88.2 209.1l-.5 .3M88.7 208.9l-.2 .7M88.7 208.9l-.5 .6M88.7 208.5l-.5 .6M89.8 208.3a1.28 1.28 0 0 1-.6 1.2 1.28 1.28 0 0 1-1.4-.1M89.8 208.3h.7M89.8 208.3l-1.1 .6"/>
<path d="M89.8 207.9h.7M89.8 207.9l-1.1 .6M90.5 208.3l1.4 .8v2.3l-1.8 1M90.5 207.9l1.4 .8M91.9 208.7l-.4 .2M169.1 200.3a.64 .64 0 0 1-.3 .7 .64 .64 0 0 1-.7-.1M169.1 200.2l-.5 .4M169.1 200.3l-1 .6M171.9 210.6v-.4l1.4 .8M171.9 210.6l1.4 .9M172.3 210.4l-.4 .2M173.3 211a1.54 1.54 0 0 1 1-1.5 1.54 1.54 0 0 1 1.7 .4 5.8 5.8 0 0 1 2.3 4"/>
<path d="M173.3 211.5a5.1 5.1 0 0 0 3.4 4.4 1.42 1.42 0 0 0 1.6-1.6M173.3 211h.7M173.3 211.5h.7M174 211.5a4.3 4.3 0 0 0 3 3.8 1.23 1.23 0 0 0 1.3-1.4M175.1 210.8a4.3 4.3 0 0 0 3 3.9M175.1 210.4l-1.1 .6M175.1 210.8l-1.1 .7M175.3 209.7l-.2 .7M175.6 210.2a5.3 5.3 0 0 0 2.7 4.1M175.6 209.8h.1M175.6 209.8l-.5 .6M175.6 210.2l-.5 .6"/>
<path d="M176 209.9a1.24 1.24 0 0 0-1.4-.1 1.24 1.24 0 0 0-.6 1.2M176.1 209.9l-.5 .3M178.3 213.9h.1M178.3 213.9l1.4 .8M178.3 214.3l1.4 .9M178.3 213.9v.4M179.7 215.2v2.2M188.2 209.8l.4 .2M188.6 210l-8.9 5.2"/>
</g>
<g fill="none" stroke="#000" stroke-width=".2">
<path d="M160.5 65.5l-32.3 3.7h-31.7M75.7 116.4l19.7 6.8h33.8M126.3 148.9h-31.5l-31.9 11.2M149.5 168.8l-26.2 13.2h-27.2M70.7 206.9l-11 18.7h-35.3M87.9 205l6.9 4.8h43.3M122.2 204.7l-1.8 4.5"/>
<circle cx="121.3" cy="207" r="1.55"/>
</g>
<g fill="none" stroke="#c0c0c0" stroke-width=".35">
<path d="M60 5v5M110 5v10M160 5v5M15 48.5h5M200 48.5h5M15 98.5h5M200 98.5h5M15 148.5h10M195 148.5h10M15 198.5h5M200 198.5h5M15 248.5h5"/>
<path d="M200 248.5h5M60 287v5M110 282v10M160 287v5"/>
</g>
<g fill="none" stroke="#c0c0c0" stroke-width=".5">
<path d="M53.8 231.8v17M100.6 231.8v38.2M118.8 231.8v55.2M118.8 238.2h81.2M170.8 231.8v6.4M200 231.8h-180v55.2M20 248.8h180M20 257.3h98.8M20 253h98.8M27.8 248.8v38.2M47 248.8v38.2M64.4 248.8v38.2"/>
<path d="M74.6 248.8v38.2M85 248.8v17M20 265.8h98.8M20 261.5h98.8M20 278.5h54.6M20 274.3h54.6M20 270h180M187 278.5h13M187 270v12.8M20 282.8h180M163 282.8v4.2"/>
</g>
<path d="M15 5h190v287h-190zM20 10h180v277h-180z" fill="none" stroke="#c0c0c0" stroke-width=".7"/>
<path d="M160.2 65.3a.33 .33 0 0 0 .2 .6 .33 .33 0 0 0 .4-.4h-.3l.3-.1a.33 .33 0 0 0-.6-.1zM75.4 116.2v.1l.3 .1-.3-.1a.35 .35 0 0 0 .4 .4 .35 .35 0 0 0 .2-.6 .35 .35 0 0 0-.6 .1zM149.3 168.5a.33 .33 0 0 0-.1 .4 .33 .33 0 0 0 .4 .2 .33 .33 0 0 0 .2-.5l-.3 .2 .3-.2zM87.6 204.8a.34 .34 0 0 0 .2 .6 .34 .34 0 0 0 .4-.5 .34 .34 0 0 0-.5-.2l.2 .3zM70.4 206.7a.34 .34 0 0 0 .1 .4 .34 .34 0 0 0 .5-.1 .34 .34 0 0 0-.1-.5l-.2 .4 .2-.4zM62.7 159.8l-.2 .4 .4-.1-.4 .1a.34 .34 0 0 0 .5 .2 .34 .34 0 0 0 .1-.5 .34 .34 0 0 0-.4-.1z" fill="#000"/>
<g font-size="8.5">
<text x="136.6" y="258.8">Adapter for</text>
<text x="130.8" y="266.9">Thorlabs Cage</text>
<text x="123.1" y="279.7">THR-120-020-110</text>
</g>
<g font-size="5.3">
<text x="38.5" y="9.5">4</text>
<text x="83.5" y="9.5">3</text>
<text x="133.6" y="9.5">2</text>
<text x="178.6" y="9.5">1</text>
<text x="16.2" y="31.3">F</text>
<text x="201.2" y="31.3">F</text>
<text x="16.1" y="75.5">E</text>
<text x="201.1" y="75.5">E</text>
<text x="15.5" y="125.5">D</text>
<text x="200.5" y="125.5">D</text>
<text x="15.4" y="175.5">C</text>
<text x="200.4" y="175.5">C</text>
<text x="16" y="225.5">B</text>
<text x="201" y="225.5">B</text>
<text x="15.5" y="269.8">A</text>
<text x="200.5" y="269.8">A</text>
<text x="38.5" y="291.5">4</text>
<text x="83.5" y="291.5">3</text>
<text x="133.6" y="291.5">2</text>
<text x="178.6" y="291.5">1</text>
</g>
<g font-size="4.7">
<text x="81.6" y="23.8">- Thorlabs Cage 60 mm;</text>
<text x="87.8" y="19.2">Adapter between:</text>
<text x="81.6" y="28.3">- Thorlabs Cage 30 mm;</text>
<text x="76.1" y="32.8">- Thorlabs external SM1 tube;</text>
<text x="68.6" y="37.4">- Optical posts with M4 set secrews.</text>
<text x="96.1" y="59.2">Hole for M4</text>
<text x="96.1" y="63.7">screw to press</text>
<text x="96.1" y="68.2">clamping tab</text>
<text x="95.9" y="113.1">3 X Aperture to</text>
<text x="95.9" y="117.6">add ISO4032</text>
<text x="95.9" y="122.1">M4 nut</text>
<text x="95.2" y="138.8">Clamping tab</text>
<text x="95.2" y="143.4">for Thorlabs</text>
<text x="95.2" y="147.9">SM1 tube</text>
<text x="95.6" y="167.3">Aperture for</text>
<text x="95.6" y="171.8">Thorlabs</text>
<text x="95.6" y="176.3">external</text>
<text x="95.6" y="180.9">SM1 tube</text>
<text x="95.2" y="199.7">8 X Spring loaded</text>
<text x="95.2" y="204.2">clamps for Thorlabs</text>
<text x="95.2" y="208.7">Cage rod</text>
<text x="125.2" y="208.7">6 mm</text>
<text x="24" y="215.5">3 X Aperture for</text>
<text x="24" y="220">optical post M4</text>
<text x="24" y="224.5">set screw</text>
</g>
<text font-size="3.9" x="190.9" y="275.5">A4</text>
<text font-size="3.2" x="94.2" y="277.9">PLA</text>
<g font-size="2">
<text x="20.6" y="234.6">UNLESS OTHERWISE SPECIFIED:</text>
<text x="20.6" y="237.1">DIMENSIONS ARE IN MILLIMETERS</text>
<text x="20.6" y="239.6">SURFACE FINISH:</text>
<text x="54.4" y="234.6">FINISH:</text>
<text x="101.3" y="234.5">DEBURR AND</text>
<text x="101.3" y="237">BREAK SHARP</text>
<text x="101.3" y="239.5">EDGES</text>
<text x="132.6" y="236">DO NOT SCALE DRAWING</text>
<text x="173.3" y="236.2">REVISION</text>
<text x="20.6" y="242.1">TOLERANCES:</text>
<text x="22.2" y="244.6">LINEAR:</text>
<text x="22.2" y="247.1">ANGULAR:</text>
<text x="34.3" y="252">NAME</text>
<text x="50" y="251.9">SIGNATURE</text>
<text x="67.2" y="251.9">DATE</text>
<text x="120.1" y="251.9">TITLE:</text>
<text x="20.6" y="256.1">DRAWN</text>
<text x="35.3" y="256.1">F.O.</text>
<text x="64.7" y="255.9">2025-01-15</text>
<text x="20.9" y="260.3">CHK'D</text>
<text x="35.1" y="260.3">F.O.</text>
<text x="64.5" y="260.3">2025-01-15</text>
<text x="20.4" y="264.4">APPV'D</text>
<text x="21.1" y="268.8">MFG</text>
<text x="21.5" y="273">Q.A</text>
<text x="75.6" y="272.5">MATERIAL:</text>
<text x="120" y="272.5">DWG NO.</text>
<text x="75.6" y="285.5">WEIGHT:</text>
<text x="120.1" y="285.6">SCALE:1:1</text>
<text x="164.5" y="285.6">SHEET 1 OF 2</text>
</g>
</svg>
